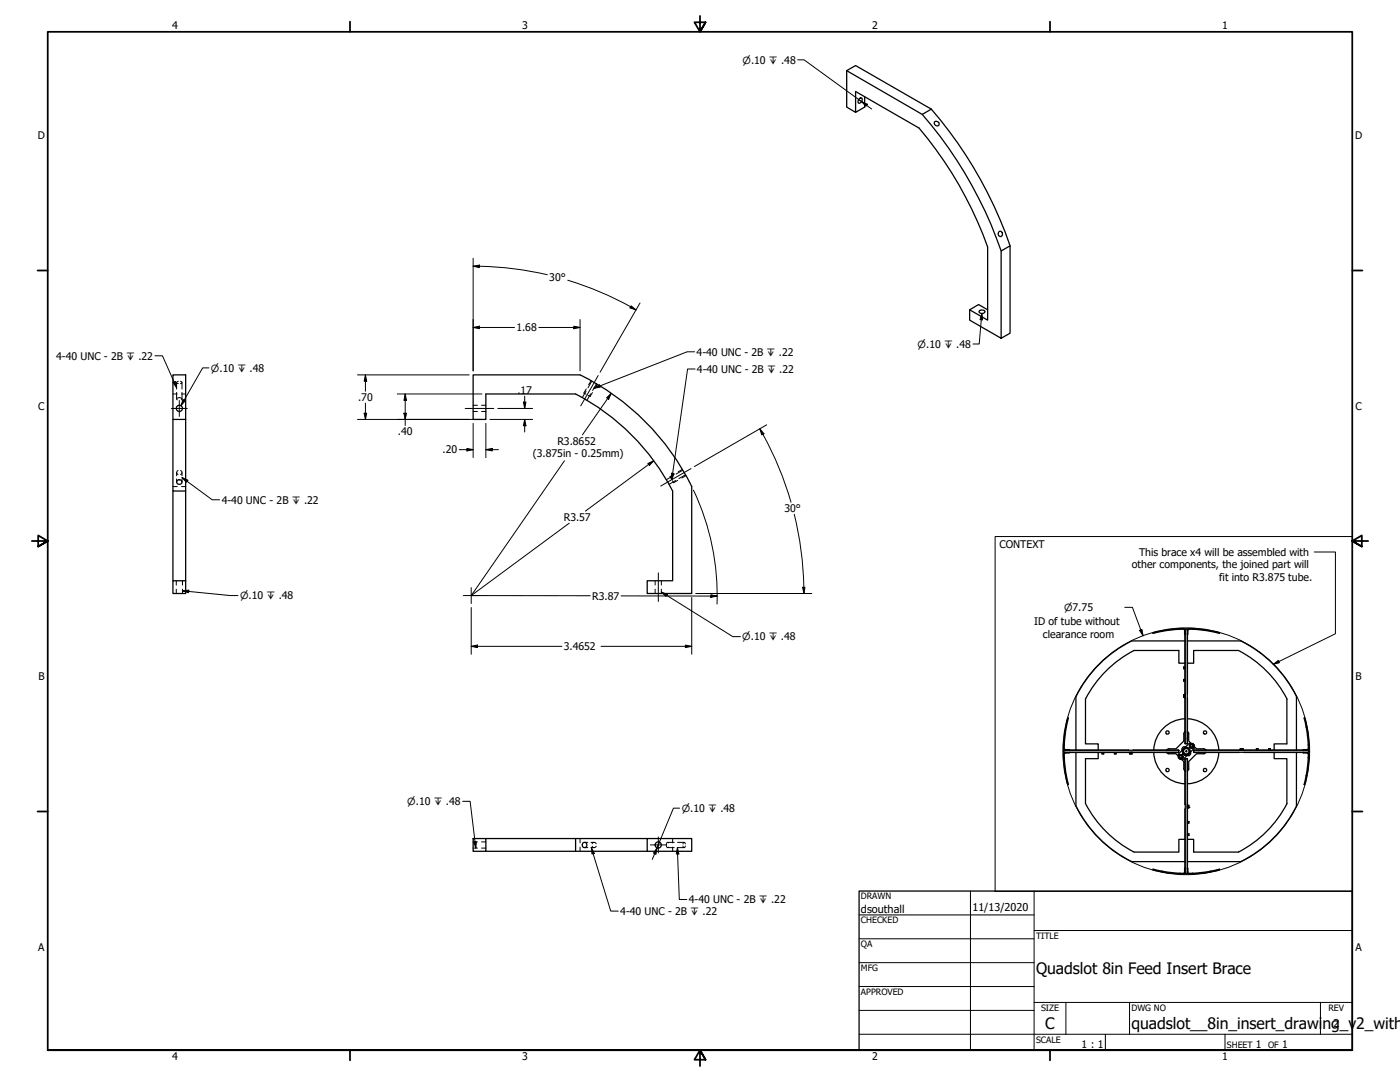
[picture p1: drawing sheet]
<svg xmlns="http://www.w3.org/2000/svg" width="559mm" height="432mm" viewBox="0 0 559 432" stroke-linecap="round" stroke-linejoin="round" font-family="sans-serif">
<!-- layer: Hidden (ANSI) -->
<g fill="none" stroke="#000" stroke-width=".4">
<path d="M69 157.2h1.7M70.5 152.7l.7 .4M70.5 152.7v2.6M70.5 156.6v2.7M70.7 159.6l-.1-.2a1.02 1.02 0 0 1 1-.7 1.02 1.02 0 0 1 1 .7l-.2 .2M71.2 152.1l-.7 .6M72 152.1l.6 .6-.6 .4M72.5 157.2h1.6M72.6 152.7v2.6M72.6 156.6v2.7M233 156.8l.9 .5M233.9 156.1l-1.5 2.6"/>
<path d="M234.7 157.8l.8 .4M235.8 157.2l-1.5 2.6M236.2 152.1l-1.5 2.6M238.1 153.2l-1.6 2.6M188.8 164.2h1.8M188.8 161.7h1.8M192.2 164.2h1.7M192.2 161.7h1.7M69 194.2h1.7M70.5 188.6l.6 .8M70.5 188.6v1.3M70.5 191.1v1.3"/>
<path d="M71.1 187.8l-.6 .8M72.1 187.8l.2 .1a.84 .84 0 0 1-.2 1.5M72.5 194.2h1.6M72.6 188.6v1.3M72.6 191.1v1.3M267.5 190.2l.4 .8M268.4 191.8l.5 .9M268.6 189.9l-2.7 1.6M269.7 191.8l-2.7 1.5M272.5 187.6l-2.6 1.6M273.6 189.5l-2.6 1.5M70.4 231.8v1.7"/>
<path d="M70.4 235.1v1.8M72.8 231.8v1.7M72.8 235.1v1.8M261.5 231.8v1.7M261.5 235.1v1.8M264 231.8v1.7M264 235.1v1.8M188.8 338.5h1.8M188.8 336h1.8M192.2 338.5h1.7M192.2 336h1.7M231.5 334.6v1.8"/>
<path d="M231.5 338.1v1.6M233.4 336.2h1.2M233.4 338.3h1.2M235.9 336.2h1.3M235.9 338.3h1.3M236.3 336.7l.9-.5 .7 .5M236.3 337.7l.9 .6M237.9 337.7l-.7 .6M266.5 336.2h2.6M266.5 338.3h2.6M266.8 336.4l-.1-.2a1.02 1.02 0 0 0-.8 1 1.02 1.02 0 0 0 .8 1l.1-.1M268.5 334.6v1.8"/>
<path d="M268.5 338.1v1.6M270.4 336.2h2.6M270.4 338.3h2.6M272.6 336.8l.4-.6 .6 .6M272.6 337.6l.4 .7M273.6 337.6l-.6 .7"/>
</g>
<!-- layer: Hidden Narrow (ANSI) -->
<path d="M234 155.2l-1 1.6M235.9 152l-1 1.5M236.5 156.7l-1 1.5M238.4 153.4l-1 1.6M269.1 189.2l-1.6 1M270.5 191.7l-1.6 1M272.4 187.3l-1.7 1M273.8 189.8l-1.6 1" fill="none" stroke="#000" stroke-width=".4"/>
<!-- layer: Visible (ANSI) -->
<g fill="none" stroke="#000" stroke-width=".51">
<path d="M337.9 28.2l30.2 17.5 3.6-2.1M342.8 39.6l.5-.5 .8 .1a1.49 1.49 0 0 1-1.5 1.9l-.1-.9zM345.1 38.6v4.1l-3.6 2.1v-8.3l25.3 14.6a153.5 153.5 0 0 1 27.4 47.5v29.2l-7.2-4.2M368.1 45.7a165.6 165.6 0 0 1 31.5 54.4M371.7 43.6l-30.2-17.4-3.6 2v14.5l3.6 2.1M371.7 43.6a166.5 166.5 0 0 1 31.5 54.5M398.9 92.3a1.03 1.03 0 0 1 1.2 1 1.03 1.03 0 0 1-1.1 1.1l-.6-1.1zM391.1 123.9a1.65 1.65 0 0 1 2.1 .4 1.31 1.31 0 0 1-1.2 .8 1.31 1.31 0 0 1-1.2-.8zM394.2 123.6l-3.6-2.1-3.6 2.1v4.2l12.6 7.2v-34.9l3.6-2v34.9l-3.6 2M69 149.6h5.1v17.8h-5.1zM231.5 149.6h-42.7v17.8h5.1v-10.2h35.8a90.6 90.6 0 0 1 38.8 38.8v35.8h-10.2v5.1h17.8v-42.7a98.1 98.1 0 0 0-44.5-44.6M69 167.4v28.6h5.1v35.8"/>
<path d="M74.1 167.4v28.6M69 196v35.8M69 231.8h5.1v5.1h-5.1zM463.7 251.7l.1 .3M470.9 250.9l.1 .2M471 251.1l-7.2 .9M472.3 250.8l.6 .3 .2 .5M472.3 251.1l.5 .3v1.7M472.4 250.8h-.7a49 49 0 0 0-11.5 1.7l.1 .3 3.5-.8M472.4 251.1h-1.4M472.9 253.1v24.4M472.9 255.8h-21.2a49.1 49.1 0 0 0-22.2 22.2"/>
<path d="M472.9 251.6v1.1M473 251.3h.1M473.1 251h.8v45.9h-.8zM473.1 253.1h-.2M473.9 253h.1M473.9 251.3h.1M474 251.3l-.1 25.4M474 255.8h21.3a49.1 49.1 0 0 1 22.2 22.3v21.2M476 250.9v.2M476 251.1a1.27 1.27 0 0 0-1.8 .5l-.2 1.5M476 251.1l7.2 .9M476 250.9a1.82 1.82 0 0 0-2 .4"/>
<path d="M476 250.9l5.6 .5 5.2 1.1-.1 .3-3.5-.8M483.2 251.7v.3M494.3 259.6a44.8 44.8 0 0 1 19.4 19.4v17.9h-5.1v2.4M494.3 259.6h-17.9v5.1h-2.4M429.5 278.1v21.2M472.4 277.2h.5l-.5 .2M472.4 271.2h.5M472.4 266.3v.5M472.4 271.2v.6M472.4 271.8h.5M472.4 266.8h.5M472.4 266.3h.5"/>
<path d="M472.4 271.8h.1M472.4 266.9h.1M472.5 271.1l-.1 .1M472.5 266.2h-.1M472.9 278.3h-.5v-.3h.5l.2 18.7M472.9 277.4h-.5v.6M472.9 264.7h-2.4v-5.1h-17.9a45.4 45.4 0 0 0-19.3 19.4v17.9h5v2.4M472.9 277.1h.2M472.9 278.4h.2M473 277.5l.1 .4M473 277.5h.1M473.9 278.7v18"/>
<path d="M424.5 297.3a1.82 1.82 0 0 0 .4 2M424.6 299.4h45.9v.8h-45.9zM424.6 297.3h.2M424.8 297.3a1.27 1.27 0 0 0 .5 1.8l1.5 .2M424.9 299.3h25.5M424.9 299.3v.1M425.4 290.1l-.9 7.2M425.4 290.1l.8-3.6 .2 .1-1 5.1-.6 5.6M425.4 290.1h.2M426.7 299.3v.1M450.4 299.3v.1M452.4 299.3h18"/>
<path d="M452.4 299.3v.1M465.7 299.3v.1M470.4 299.3v.1M472 299.3l-1.7 1.7v1.3l.7 .7h1.3l1.7-1.7M472.2 299.3v.8l.7 1M472.2 299.3l-.1 1.1 1 1a1.51 1.51 0 0 1-1.2-1.9 1.51 1.51 0 0 1 2-1 1.51 1.51 0 0 1 .8 2.1l-1 .6-.8-.1M472.5 292.8v2.9l-3.1 3.1h-2.9l-.8 .5M472.9 298.3l1.8-1.6h1.2l.7 .6v1.3l-1.6 1.8M472.9 292h.2M473 286.8a13 13 0 0 0-12.5 12.5M473 292l-.5 .8M473.3 298h-.9l-.7 .7v.8"/>
<path d="M473.9 292h.1M474 292l.5 .8M474 286.8a13 13 0 0 1 12.5 12.5M474.5 292.8v2.9l.9 1M475.2 297.4l.4-.3 .5 .3v.5l-.5 .4-.4-.4zM476.1 296.8l.4 .4M476.4 299.4h46v.8h-46zM476.6 299.3l19.2 .1M476.6 299.3v.1M476.6 297.9l1 .9h2.9l.8 .5M481.3 299.3v.1M494.9 299.3v.1"/>
<path d="M495 299.3v-.5l.2 .5M495.3 298.8h.6v.5M495.8 299.3h24.4M495.9 298.8l.2 .5v-.5M496.3 299.3v.1M501.5 298.8h.1M501.5 298.8h.6M501.5 298.8v.5M502.1 298.8v.5M502.1 298.8h.1M506.4 298.8v.5M506.4 298.8h.1"/>
<path d="M506.5 298.8h.5M507 298.8h.1M507 298.8v.5M520.5 286.6l.3-.1 .8 3.6M520.5 286.6l.8 3.5M521.4 290.1l.8 7.2h.2M521.6 290.1h-.3M521.6 290.1l.8 6.4a3.3 3.3 0 0 1-.4 2.8h-1.4M522 299.3v.1M522.2 297.3l-.2 1.7-1.8 .1v.3M424.5 302.3l.9 7.2M424.8 302.3l.6 5.6 1 5.2h-.2l-.8-3.6"/>
<path d="M424.8 302.3l-.2 .1M424.9 300.2v.1M425.6 309.5l-.2 .1M426.4 300.3l-1.1-.1a1.52 1.52 0 0 0-.8 2.1M426.8 300.3h24.4M426.8 300.2v.3l-1.9 .1-.1 1.7M429.5 300.3v21.3a49.1 49.1 0 0 0 22.2 22.2l21.2 .1M438.3 300.3v2.5h-5v17.9a45.4 45.4 0 0 0 19.3 19.3h17.9v-5h2.4M439.9 300.8v.1M439.9 300.3v.6M440.5 300.3v.6h-.6M440.6 300.8l-.1 .1"/>
<path d="M444.8 300.8v.1M444.8 300.3v.6M444.9 300.9h.6M445.5 300.3v.6M445.5 300.8l-.1 .1M450.7 300.2v.1M450.8 300.3l.1 .6M450.9 300.3l.2 .6M451.1 300.3v.6h.6M451.2 300.3h.4M451.2 300.2v.1M451.6 300.3h18.8"/>
<path d="M451.6 300.2v.1M451.7 300.3v.6l.2-.6M452.1 300.2v.1M460.5 300.3a13 13 0 0 0 12.5 12.5M465.7 300.3l.8 .5h2.9l.9 1M465.7 300.2v.1M470.4 300.2v.1M470.9 301.7l.4-.3 .5 .3v.6l-.5 .3-.4-.3zM471.6 303l.9 .9v3.2l.6 .5M473.1 302.9v18M473.1 302.8h.8v45.9h-.8zM473.9 302.9l.1 18.8"/>
<path d="M475.2 300v.9l-.5 .7h-.9M476.6 300.3h17.9M476.6 300.2v.1M481.3 300.2v.1M481.3 300.3l-.8 .5h-2.9l-3.1 3.1-.1 3.2-.5 .5M486.5 300.3a13 13 0 0 1-12.5 12.5M494.5 300.2v.1M496.6 300.3h25.4M496.6 300.2v.1M508.6 300.3v2.5h5.1v17.9a45.4 45.4 0 0 1-19.4 19.3h-17.9v-5h-2.4M517.5 300.3v21.3a49.1 49.1 0 0 1-22.3 22.3h-21.2M520.2 300.3l1.5 .2a1.28 1.28 0 0 1 .5 1.8"/>
<path d="M520.3 300.2v.1M521.3 309.5l.3 .1M521.3 309.5l-.8 3.6h.3l.8-3.6M522 300.3a4.2 4.2 0 0 1 .3 3.7l-.7 5.5M522 300.2v.1M522.2 302.3l.2 .1M522.2 302.3l-.9 7.2M188.8 334.6h5.1v5.1h-5.1zM193.9 334.6h35.8M229.7 339.7h28.6M258.3 334.6h17.8v5.1h-17.8zM258.3 334.6h-28.6v5.1h-35.8"/>
<path d="M473.1 322.9l-.2 25.5M473.9 321.7v.4M473.9 322.6h.1M473.9 321.2h.1M474 321.4h.5v.2h-.5M474 322.1v24.4M474 327.9h.5M474 332.8h.5M474 333.4h.5M474.5 328.5h-.5M474.5 327.9h.1M474.5 332.7v.1"/>
<path d="M474.5 321.6v.6h-.5M474.5 322.2l-.5 .2h.5M474.5 327.9v.5M474.5 332.8v.6M474.5 333.4h.1M460.2 347.1a50 50 0 0 0 12.1 1.7M460.2 347.1v-.2l3.6 .8M463.8 347.7l-.1 .2M463.8 347.7l8.5 .8M471 348.5l-.1 .2M472.8 346.5v1.5l-.5 .6M472.9 346.5h.1"/>
<path d="M472.9 346.6h.2M472.9 348.4h.2M473 348.4l-.7 .4M473.9 346.5h.2l.1 1.7 .4 .3 8.5-.8M473.9 348l.2 .6 .6 .2M473.9 348.4h.1M474 346.9v1.1M476 348.5v.2M476 348.8h-1.4M483.2 347.7v.2M486.8 347.1l-5.2 1.1-5.6 .6M486.8 347.1l-.1-.2-3.5 .8"/>
<circle cx="373.8" cy="49.4" r=".97"/>
<circle cx="71.6" cy="163" r="1.24"/>
<circle cx="71.6" cy="192.5" r="1"/>
<circle cx="466" cy="292.3" r=".67"/>
<circle cx="473.5" cy="299.8" r="1.58"/>
<circle cx="473.5" cy="299.8" r=".22"/>
<circle cx="473.5" cy="299.8" r="1.11"/>
<circle cx="473.5" cy="299.8" r="1.37"/>
<circle cx="475.6" cy="297.6" r=".87"/>
<circle cx="475.6" cy="297.7" r=".79"/>
<circle cx="475.6" cy="297.7" r=".6"/>
<circle cx="481" cy="292.3" r=".67"/>
<circle cx="466" cy="307.3" r=".67"/>
<circle cx="471.3" cy="302" r=".79"/>
<circle cx="471.3" cy="302" r=".6"/>
<circle cx="471.3" cy="302" r=".86"/>
<circle cx="481" cy="307.3" r=".67"/>
<circle cx="233.4" cy="337.2" r="1"/>
<circle cx="262.7" cy="337.2" r="1.24"/>
</g>
<g fill="#000">
<circle cx="472.4" cy="277.4" r=".25"/>
<circle cx="472.4" cy="278" r=".25"/>
<circle cx="495.4" cy="299.4" r=".25"/>
<circle cx="495.8" cy="299.4" r=".25"/>
<circle cx="495.9" cy="298.8" r=".25"/>
<circle cx="451.1" cy="300.9" r=".25"/>
<circle cx="451.7" cy="300.9" r=".25"/>
<circle cx="473.9" cy="322.1" r=".25"/>
<circle cx="473.9" cy="321.7" r=".25"/>
<circle cx="474.5" cy="321.6" r=".25"/>
<circle cx="474.5" cy="322.2" r=".25"/>
</g>
<!-- layer: Border (ANSI) -->
<g fill="none" stroke="#000" stroke-width=".7">
<path d="M139.7 8.6v4.1M279.4 6.3v6.4l-2.2-3.8h4.4l-2.2 3.8 2.2-3.8M419.1 8.6v4.1M15 107.9h4M539.8 107.9h4M12.7 215.9h6.3l-3.8-2.2v4.4l3.8-2.2-3.8 2.2M546.1 215.9h-6.3l3.8-2.2v4.4l-3.8-2.2 3.8 2.2M15 323.8h4M539.8 323.8h4M19 419.1v-406.4h520.8v406.4h-520.8h520.8M139.7 419.1v4.1M419.1 419.1v4.1"/>
<path d="M281.6 422.9l-2.2-3.8 2.2 3.8h-4.4l2.2-3.8v6.3"/>
</g>
<!-- layer: Title (ANSI) -->
<g fill="none" stroke="#000" stroke-width=".4">
<path d="M387.3 355.6v63.5M412.7 355.6v63.5M342.9 365.1h69.8M342.9 374.6h69.8M412.7 371.3h127.1M342.9 384.2h69.8M342.9 393.7h69.8M342.9 412.7h196.9M342.9 403.2h69.8M412.7 400h127.1M425.4 400v12.7M441.2 412.7v6.4"/>
<path d="M450.8 400v12.7M488.9 412.7v6.4M527 400v12.7"/>
</g>
<path d="M342.9 355.6h196.9v63.5h-196.9z" fill="none" stroke="#000" stroke-width=".51"/>
<!-- layer: Sketch Geometry (ANSI) -->
<g fill="none" stroke="#000" stroke-width=".4">
<path d="M397.2 214.1h142.6v141.6h-142.6z"/>
<circle cx="473.5" cy="299.8" r="49.2"/>
</g>
<!-- layer: Centerline (ANSI) -->
<path d="M238.8 149.9l-7 12.1M185.7 163h11.4M275.8 187l-12.1 7M262.8 228.6v11.4" fill="none" stroke="#000" stroke-width=".4"/>
<!-- layer: Center Mark (ANSI) -->
<path d="M71.6 159.8v6.4M68.4 163h6.3M184.9 237.7h6.4M188.1 234.5v6.4M259.6 337.2h6.3M262.8 334v6.4" fill="none" stroke="#000" stroke-width=".4"/>
<!-- layer: Dimension (ANSI) -->
<g fill="none" stroke="#000" stroke-width=".4">
<path d="M188.8 106.2l2.6-.4-.1 1zM188.8 106.2a130 130 0 0 1 29.7 3.4M188.8 103.1v44.9M226.6 111.8a130 130 0 0 1 25.1 10.6M188.8 130.7l2.6-.5v1zM188.8 130.7h16.6M215.1 130.7h16.4M229 130.2l2.5 .5-2.5 .5zM231.5 127.5v20.5M251.7 122.4l2.2 1.3M251.9 122l2 1.7-2.4-.8zM255.5 120.9l-16 27.6"/>
<path d="M142.7 149.6h44.6M145.9 149.6l.5 2.5h-1zM145.9 149.6v6.5M158.6 157.2h33.7M161.7 157.2l.5 2.6h-1zM161.7 157.2v12.6M209.4 158.1v4.9M242.1 158.8l1.9-1.8-1 2.3zM244 157l-11.5 16.5M142.7 167.4h49.6M145.4 164.9h1l-.5 2.5zM145.9 160.9v6.5"/>
<path d="M161.2 164.9h1l-.5 2.5zM183.3 179.5h5.5M186.4 178.9l2.4 .6-2.4 .5zM188.8 169v13.6M193.9 179.5l2.6-.6v1.1zM193.9 179.5h5M193.9 169v13.6M195.5 167.4h17.1M198.7 163h13.9M208.9 160.5h1l-.5 2.5zM209.4 167.4l.5 2.5h-1zM209.4 167.4v5"/>
<path d="M303.3 171.1l1.6 2-.9 .4zM303.3 171.1a131.9 131.9 0 0 1 12.4 29.3M306 169.5l-28.8 16.7M225.3 183.9l-37.2 53.8M258.6 185l2.3-1.1-1.7 1.8zM260.9 183.9l-27.2 20.1M276.8 195.6a98.2 98.2 0 0 1 9.4 45.5M227.2 208.8l-39.1 28.9M317 205.2a131.4 131.4 0 0 1 3.8 29.1M188.1 237.7h47.5M247.9 237.8l38.4 .1M276.1 238.4v22.7"/>
<path d="M277.7 236.9h46.3M283.7 237.4l2.6 .5-2.6 .5zM320.4 234.4h.9l-.4 2.5zM320.8 234.4l.1 2.5M188.1 257.9l2.5-.5v1zM188.1 257.9h36.2M188.1 242.4v18.7M239.9 257.9h36.2M273.6 257.4l2.5 .5-2.5 .5zM448.9 242.4h3.1l4.2 11.3M454.9 251.6l.9-.4 .4 2.5z"/>
</g>
<g fill="#000">
<path d="M188.8 106.2l2.6-.4-.1 1z" fill-rule="evenodd"/>
<path d="M188.8 130.7l2.6-.5v1z" fill-rule="evenodd"/>
<path d="M229 130.2l2.5 .5-2.5 .5z" fill-rule="evenodd"/>
<path d="M251.9 122l2 1.7-2.4-.8z" fill-rule="evenodd"/>
<path d="M145.9 149.6l.5 2.5h-1z" fill-rule="evenodd"/>
<path d="M161.7 157.2l.5 2.6h-1z" fill-rule="evenodd"/>
<path d="M242.1 158.8l1.9-1.8-1 2.3z" fill-rule="evenodd"/>
<path d="M145.4 164.9h1l-.5 2.5z" fill-rule="evenodd"/>
<path d="M161.2 164.9h1l-.5 2.5z" fill-rule="evenodd"/>
<path d="M186.4 178.9l2.4 .6-2.4 .5z" fill-rule="evenodd"/>
<path d="M193.9 179.5l2.6-.6v1.1z" fill-rule="evenodd"/>
<path d="M208.9 160.5h1l-.5 2.5z" fill-rule="evenodd"/>
<path d="M209.4 167.4l.5 2.5h-1z" fill-rule="evenodd"/>
<path d="M303.3 171.1l1.6 2-.9 .4z" fill-rule="evenodd"/>
<path d="M258.6 185l2.3-1.1-1.7 1.8z" fill-rule="evenodd"/>
<path d="M283.7 237.4l2.6 .5-2.6 .5z" fill-rule="evenodd"/>
<path d="M320.4 234.4h.9l-.4 2.5z" fill-rule="evenodd"/>
<path d="M188.1 257.9l2.5-.5v1z" fill-rule="evenodd"/>
<path d="M273.6 257.4l2.5 .5-2.5 .5z" fill-rule="evenodd"/>
<path d="M454.9 251.6l.9-.4 .4 2.5z" fill-rule="evenodd"/>
</g>
<!-- layer: Symbol (ANSI) -->
<g fill="none" stroke="#000" stroke-width=".4">
<path d="M318.4 23.9h2.5l23 16.7M342.8 39.8l1.1 .8M343.9 40.6l2.3 1-.6 .8zM343.9 40.6l4 2.9M391.9 125.1l.3 2.5h-1zM391.9 125.1l-1.1 12.2h-2.4M61.8 142h3l5.7 12.7M69 152.7l1-.5 .5 2.5zM73 159.5l.9 .5-1.7 1.9zM83.4 146.8h-2.5l-8.7 15.1M237 154.9l2.2-1.3 .4 .9zM277.2 140.4h-2.9l-37.3 14.5"/>
<path d="M277.4 147.3h-3l-6.2 44.1M72.6 190.6l2.4 1-.6 .9zM72.6 190.6l12.1 8.9h3M268 188.8l1 .2-.8 2.4zM72.8 235.8l2.6-.3-.2 1zM72.8 235.8l19.2 1.9h3M264 236.3l2.3 .9-.5 .8zM264 236.3l28.5 17.8h3M524.6 220.3h8.4v32.6l-24.8 12.2M508.2 265.1l2-1.5 .5 .9zM184.7 319.8h2.9l2.3 18.7M189.1 336l1-.1-.2 2.6z"/>
<path d="M236 338.3l1.2 2.3-.9 .2zM236 338.3l7.8 25.3h3M262.3 338.3l-.5 2.6-.9-.4zM262.3 338.3l-2 4.7M263.2 336.1l-.9 2.2M270.4 338.3l.6 2.5h-1.1zM270.4 338.3l.7 20.7h3M271.3 322.5h-2.5l-6.5 15.8"/>
</g>
<g fill="#000">
<path d="M343.9 40.6l2.3 1-.6 .8z" fill-rule="evenodd"/>
<path d="M391.9 125.1l.3 2.5h-1z" fill-rule="evenodd"/>
<path d="M69 152.7l1-.5 .5 2.5z" fill-rule="evenodd"/>
<path d="M73 159.5l.9 .5-1.7 1.9z" fill-rule="evenodd"/>
<path d="M237 154.9l2.2-1.3 .4 .9z" fill-rule="evenodd"/>
<path d="M72.6 190.6l2.4 1-.6 .9z" fill-rule="evenodd"/>
<path d="M268 188.8l1 .2-.8 2.4z" fill-rule="evenodd"/>
<path d="M72.8 235.8l2.6-.3-.2 1z" fill-rule="evenodd"/>
<path d="M264 236.3l2.3 .9-.5 .8z" fill-rule="evenodd"/>
<path d="M508.2 265.1l2-1.5 .5 .9z" fill-rule="evenodd"/>
<path d="M189.1 336l1-.1-.2 2.6z" fill-rule="evenodd"/>
<path d="M236 338.3l1.2 2.3-.9 .2z" fill-rule="evenodd"/>
<path d="M262.3 338.3l-.5 2.6-.9-.4z" fill-rule="evenodd"/>
<path d="M270.4 338.3l.6 2.5h-1.1z" fill-rule="evenodd"/>
</g>
<g font-size="6.3">
<text x="413.5" y="388.6">Quadslot 8in Feed Insert Brace</text>
<text x="417.2" y="410.6">C</text>
<text x="451.6" y="410.7">quadslot__8in_insert_drawi</text>
<text x="527.8" y="410.7">ng_v</text>
<text x="541.3" y="410.7">2_with</text>
</g>
<g font-size="4.3">
<text x="343.7" y="364.3">dsouthall</text>
<text x="388.1" y="363.7">11/13/2020</text>
<text x="532.2" y="410">2</text>
</g>
<g font-size="4.2">
<text x="68.7" y="11.7">4</text>
<text x="208.4" y="11.7">3</text>
<text x="348.1" y="11.7">2</text>
<text x="487.8" y="11.7">1</text>
<text x="15.1" y="55.5">D</text>
<text x="540.9" y="55.5">D</text>
<text x="219.2" y="112.2">30°</text>
<text x="206.1" y="132.2">1.68</text>
<text x="22.4" y="143.5">4-40 UNC - 2B ↧ .22</text>
<text x="278.1" y="141.9">4-40 UNC - 2B ↧ .22</text>
<text x="278.2" y="148.8">4-40 UNC - 2B ↧ .22</text>
<text x="142.9" y="160">.70</text>
<text x="206.5" y="157.3">.17</text>
<text x="15.2" y="163.4">C</text>
<text x="541" y="163.4">C</text>
<text x="158.8" y="173.7">.40</text>
<text x="222.5" y="177.5">R3.8652</text>
<text x="176.7" y="181">.20</text>
<text x="212.7" y="182.2">(3.875in - 0.25mm)</text>
<text x="88.5" y="201">4-40 UNC - 2B ↧ .22</text>
<text x="225" y="207.9">R3.57</text>
<text x="313.1" y="204.3">30°</text>
<text x="399" y="218.8">CONTEXT</text>
<text x="454.7" y="221.8">This brace x4 will be assembled with</text>
<text x="451.8" y="226.8">other components, the joined part will</text>
<text x="486.6" y="231.9">fit into R3.875 tube.</text>
<text x="236.4" y="239.3">R3.87</text>
<text x="412.8" y="249.4">ID of tube without</text>
<text x="416.3" y="254.4">clearance room</text>
<text x="225" y="259.5">3.4652</text>
<text x="15.3" y="271.4">B</text>
<text x="541.1" y="271.4">B</text>
<text x="247.6" y="365.1">4-40 UNC - 2B ↧ .22</text>
<text x="275" y="360.5">4-40 UNC - 2B ↧ .22</text>
<text x="15.2" y="379.3">A</text>
<text x="541" y="379.3">A</text>
<text x="431.7" y="418.3">1 : 1</text>
<text x="501.3" y="418.3">1</text>
<text x="511.8" y="418.3">1</text>
<text x="68.7" y="423.2">4</text>
<text x="208.4" y="423.2">3</text>
<text x="348.1" y="423.2">2</text>
<text x="487.8" y="423.2">1</text>
</g>
<g font-size="3.9">
<text x="296.4" y="25.4">⌀.10 ↧ .48</text>
<text x="366.3" y="138.8">⌀.10 ↧ .48</text>
<text x="84.2" y="148.3">⌀.10 ↧ .48</text>
<text x="95.8" y="239.2">⌀.10 ↧ .48</text>
<text x="424.8" y="243.8">⌀7.75</text>
<text x="296.3" y="255.6">⌀.10 ↧ .48</text>
<text x="162.6" y="321.3">⌀.10 ↧ .48</text>
<text x="272.1" y="324">⌀.10 ↧ .48</text>
</g>
<g font-size="3.5">
<text x="343.7" y="358.9">DRAWN</text>
<text x="343.7" y="368.5">CHECKED</text>
<text x="413.5" y="374.6">TITLE</text>
<text x="343.7" y="378">QA</text>
<text x="343.7" y="387.5">MFG</text>
<text x="343.7" y="397.1">APPROVED</text>
<text x="415.5" y="403.4">SIZE</text>
<text x="451.6" y="403.4">DWG NO</text>
<text x="530.3" y="403.4">REV</text>
<text x="413.5" y="416.1">SCALE</text>
<text x="489.7" y="418.3">SHEET</text>
<text x="506.2" y="418.3">OF</text>
</g>
</svg>
